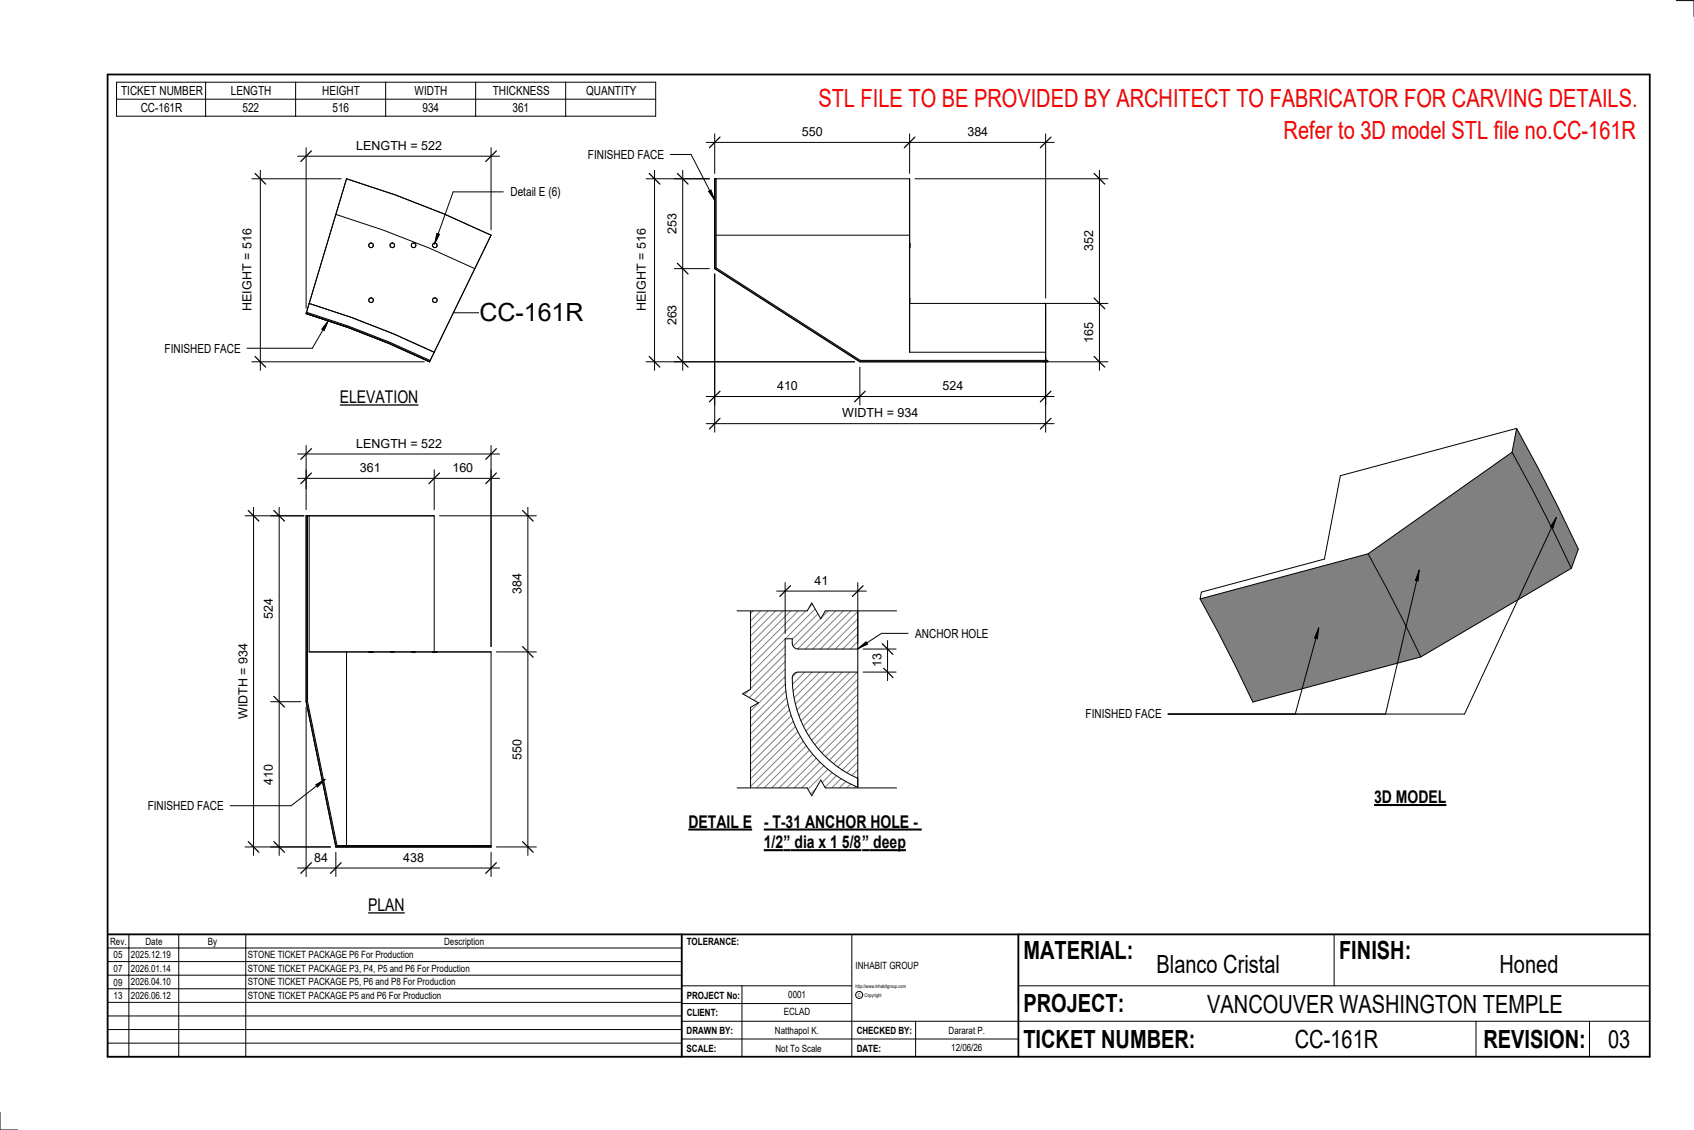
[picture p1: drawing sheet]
<svg xmlns="http://www.w3.org/2000/svg" width="914mm" height="610mm" viewBox="0 0 914 610" stroke-linecap="round" stroke-linejoin="round" font-family="sans-serif">
<g fill="#808080">
<path d="M738 299l78-55 11 20 21 43-81 47-19-37z"/>
<path d="M819 231l11 21 22 44-4 11-21-43-11-20z"/>
<path d="M648 323l90-24 10 18 19 37-91 25-19-38z"/>
</g>
<path d="M819 231l11 21 22 44-4 11M819 231l-3 13M819 231l-95 26-9 45-66 17-1 4M816 244l-78 55M816 244l11 20 21 43M738 299l10 18 19 37M738 299l-90 24M848 307l-81 47M648 323l9 18 19 38 91-25" fill="none" stroke="#000" stroke-width=".54"/>
<path d="M386 96h1v49l77 49h102v1h-102l-78-50z" fill="#7c7c7c"/>
<g fill="none" stroke="#000" stroke-width=".54">
<path d="M386 96v31M386 96v49M386 96h105M387 96v49l77 49h102v1h-102M491 96v31h-104M491 96v94M386 116v29M491 131v3M386 145l78 50M491 161v2M564 164h-73v26M564 164v26"/>
<path d="M564 164v30v-4M491 190h73"/>
</g>
<path d="M165 168l23 8 22 9 22 9v1l-22-10-22-8-23-8z" fill="#7c7c7c"/>
<g fill="none" stroke="#000" stroke-width=".54">
<path d="M165 169l23 8 22 8 22 10M165 169l16-53 26 8 25 10 24 11-24 50M165 169l22-73 27 9 26 10 25 12-31 63M165 168l23 8 22 9 22 9v1M167 164l23 7 22 9 22 10M234 190l-2 5"/>
<circle cx="200" cy="132" r="1.2"/>
<circle cx="212" cy="132" r="1.2"/>
<circle cx="223" cy="132" r="1.2"/>
<circle cx="235" cy="132" r="1.2"/>
<circle cx="200" cy="162" r="1.2"/>
<circle cx="235" cy="162" r="1.2"/>
</g>
<path d="M165 278h1v100l16 78h83v1h-84l-16-78z" fill="#7c7c7c"/>
<g fill="none" stroke="#000" stroke-width=".54">
<path d="M165 278h69M165 278v101M165 278h2M166 278v100l16 78h83M167 278h67M167 278v74M234 278v74M167 352h44M167 352h20M187 352h78M187 352v104M199 352h1z"/>
<path d="M200 352h2zM211 352h1zM212 352h1zM213 352h52M222 352h1zM223 352h1zM234 352h.1M234 352h1M235 352h1zM265 352v105M165 379l16 78M181 457h75"/>
<path d="M181 457h84M187 457h78"/>
</g>
<path d="M401 324v106h62v-5a64 64 0 0 1-39-59v-21h4v4l2 1h33v-26zM429 364h-1a58 58 0 0 0 35 56v-57h-32z" fill="#fff"/>
<g fill="none" stroke="#808080" stroke-width=".54">
<path d="M404 324l-3 3M408 324l-7 7M412 324l-11 11M416 324l-15 15M420 324l-19 19M424 324l-23 23M428 324l-27 27M432 324l-31 32M436 324l-35 36M440 324l-39 40M444 324l-43 44M448 324l-20 21"/>
<path d="M452 324l-24 25M456 324l-25 26M460 324l-25 26M463 326l-24 24M463 330l-20 20M463 334l-16 16M463 338l-12 12M424 349l-23 23M424 353l-23 23M424 357l-23 23M463 342l-8 8M463 346l-4 4"/>
<path d="M424 361l-23 23M424 365l-23 23M424 369l-23 23M424 373l-23 23M425 376l-24 24M425 380l-24 24M430 363l-2 2M434 363l-6 6M438 363l-10 10M442 363l-13 13M447 363l-18 17M451 363l-21 20"/>
<path d="M455 363l-24 23M459 363l-27 26M463 363l-29 29M463 366l-28 28M463 370l-26 27M463 374l-25 25M463 379l-23 23M426 383l-25 25M427 386l-26 26M428 389l-27 27M429 392l-28 28M431 395l-30 29"/>
<path d="M432 397l-31 32M434 400l-30 30M463 383l-21 21M463 387l-19 19M463 391l-17 17M463 395l-15 15M463 399l-13 13M435 402l-27 28M437 405l-25 25M439 407l-23 23M441 409l-21 21M443 411l-19 19"/>
<path d="M445 413l-17 17M447 415l-15 15M449 417l-13 13M452 418l-12 12M463 403l-11 11M463 407l-8 8M463 411l-6 6M463 415l-3 3M463 419v1M454 420l-10 10M457 422l-9 8M459 423l-6 7"/>
<path d="M462 424l-5 6M463 427l-2 3"/>
</g>
<path d="M364 96h19M369 92v108M364 145h19M364 195h97M401 324h62v106h-62zM463 350h-33l-2-1v-4h-4a122 122 0 0 0 2 36 63 63 0 0 0 37 44M463 363h-32h-2l-1 1a58 58 0 0 0 35 56" fill="none" stroke="#000" stroke-width=".54"/>
<path d="M366 94l5 5M366 142l5 6M366 192l5 6" fill="none" stroke="#000" stroke-width=".67"/>
<g fill="#fff">
<path d="M359 165h8v11h-8z"/>
<path d="M359 115h8v11h-8z"/>
</g>
<path d="M349 96h34M353 92v108M349 195h112" fill="none" stroke="#000" stroke-width=".54"/>
<path d="M350 94l6 5M350 192l6 6" fill="none" stroke="#000" stroke-width=".67"/>
<path d="M342 124h8v44h-8z" fill="#fff"/>
<path d="M494 96h104M593 92v108M563 164h35M563 195h35" fill="none" stroke="#000" stroke-width=".54"/>
<path d="M591 94l5 5M591 161l5 6M591 192l5 6" fill="none" stroke="#000" stroke-width=".67"/>
<g fill="#fff">
<path d="M584 174h8v11h-8z"/>
<path d="M584 125h8v11h-8z"/>
</g>
<path d="M381 77h188M386 72v22M491 72v22M564 72v89" fill="none" stroke="#000" stroke-width=".54"/>
<path d="M389 74l-6 6M494 74l-6 6M567 74l-5 6" fill="none" stroke="#000" stroke-width=".67"/>
<g fill="#fff">
<path d="M522 67h11v8h-11z"/>
<path d="M433 67h11v8h-11z"/>
</g>
<path d="M386 148v70M464 198v20M564 193v25M381 214h188" fill="none" stroke="#000" stroke-width=".54"/>
<path d="M389 211l-6 6M467 211l-6 6M567 211l-5 6" fill="none" stroke="#000" stroke-width=".67"/>
<g fill="#fff">
<path d="M509 204h11v8h-11z"/>
<path d="M419 204h11v8h-11z"/>
</g>
<path d="M386 148v85M564 193v40M381 229h188" fill="none" stroke="#000" stroke-width=".54"/>
<path d="M389 226l-6 5M567 226l-5 5" fill="none" stroke="#000" stroke-width=".67"/>
<path d="M455 219h41v8h-41z" fill="#fff"/>
<path d="M165 80v86M265 80v44M161 84h109" fill="none" stroke="#000" stroke-width=".54"/>
<path d="M168 81l-6 6M268 81l-6 6" fill="none" stroke="#000" stroke-width=".67"/>
<path d="M192 75h46v7h-46z" fill="#fff"/>
<path d="M136 96h48M141 92v108M136 195h93" fill="none" stroke="#000" stroke-width=".54"/>
<path d="M138 94l5 5M138 192l5 6" fill="none" stroke="#000" stroke-width=".67"/>
<path d="M130 124h7v44h-7z" fill="#fff"/>
<path d="M236 126h1l-2 6z" fill="#000"/>
<path d="M272 104h-27l-10 28M236 126h1l-2 6z" fill="none" stroke="#000" stroke-width=".54"/>
<path d="M276 100h26v7h-26z" fill="#fff"/>
<path d="M245 169h14" fill="none" stroke="#000" stroke-width=".54"/>
<path d="M259 161h56v15h-56z" fill="#fff"/>
<path d="M165 381v92M181 460v13M265 460v13M161 468h109" fill="none" stroke="#000" stroke-width=".54"/>
<path d="M168 465l-6 6M184 465l-6 6M268 465l-6 6" fill="none" stroke="#000" stroke-width=".67"/>
<g fill="#fff">
<path d="M218 459h11v7h-11z"/>
<path d="M170 459h7v7h-7z"/>
</g>
<path d="M161 258h109M165 253v22M234 253v22M265 253v96" fill="none" stroke="#000" stroke-width=".54"/>
<path d="M168 255l-6 6M237 255l-5 6M268 255l-6 6" fill="none" stroke="#000" stroke-width=".67"/>
<g fill="#fff">
<path d="M244 249h11v7h-11z"/>
<path d="M194 249h11v7h-11z"/>
</g>
<path d="M161 245h109M165 240v24M265 240v109" fill="none" stroke="#000" stroke-width=".54"/>
<path d="M168 242l-6 6M268 242l-6 6" fill="none" stroke="#000" stroke-width=".67"/>
<path d="M192 236h46v7h-46z" fill="#fff"/>
<path d="M237 278h53M285 274v187M268 352h22M268 457h22" fill="none" stroke="#000" stroke-width=".54"/>
<path d="M282 275l6 6M282 349l6 6M282 454l6 6" fill="none" stroke="#000" stroke-width=".67"/>
<g fill="#fff">
<path d="M276 309h7v11h-7z"/>
<path d="M276 399h7v11h-7z"/>
</g>
<path d="M146 278h18M151 274v187M146 379h16M146 457h32" fill="none" stroke="#000" stroke-width=".54"/>
<path d="M148 275l6 6M148 376l6 5M148 454l6 6" fill="none" stroke="#000" stroke-width=".67"/>
<g fill="#fff">
<path d="M141 323h8v11h-8z"/>
<path d="M141 412h8v11h-8z"/>
</g>
<path d="M132 278h32M137 274v187M132 457h46" fill="none" stroke="#000" stroke-width=".54"/>
<path d="M134 275l6 6M134 454l6 6" fill="none" stroke="#000" stroke-width=".67"/>
<g fill="#fff">
<path d="M127 347h8v41h-8z"/>
<path d="M372 438h34v11h-34z"/>
</g>
<path d="M372 448h34" fill="none" stroke="#000" stroke-width="1.1" stroke-linecap="butt"/>
<g fill="#fff">
<path d="M412 438h86v11h-86z"/>
<path d="M412 449h11v11h-11z"/>
<path d="M423 449h4v11h-4z"/>
<path d="M427 449h38v11h-38z"/>
<path d="M465 449h4v11h-4z"/>
<path d="M469 449h20v11h-20z"/>
</g>
<path d="M412 448h86M412 459h53M465 459h24" fill="none" stroke="#000" stroke-width="1.1" stroke-linecap="butt"/>
<path d="M399 324h6v48l-4 2 8 5-4 3v48h-6z" fill="#fff"/>
<path d="M405 324v48l-4 2 8 5-4 3v48M463 350l4-4 1 1zM490 342h-14l-13 8" fill="none" stroke="#000" stroke-width=".54"/>
<path d="M463 350l4-4 1 1z" fill="#000"/>
<g fill="#fff">
<path d="M494 338h39v8h-39z"/>
<path d="M398 323h86v7h-39l-2 4-5-9-2 5h-38z"/>
</g>
<path d="M398 330h38l2-5 5 9 2-4h39" fill="none" stroke="#000" stroke-width=".54"/>
<path d="M398 425h38l2 4 5-8 2 4h39v7h-86z" fill="#fff"/>
<path d="M466 350h18M479 346v21M466 363h18M398 425h38l2 4 5-8 2 4h39" fill="none" stroke="#000" stroke-width=".54"/>
<path d="M476 360l6 5M476 347l6 6" fill="none" stroke="#000" stroke-width=".67"/>
<path d="M470 353h7v7h-7z" fill="#fff"/>
<path d="M419 319h49M424 314v28M463 314v33" fill="none" stroke="#000" stroke-width=".54"/>
<path d="M427 316l-6 6M466 316l-6 6" fill="none" stroke="#000" stroke-width=".67"/>
<path d="M440 309h7v8h-7z" fill="#fff"/>
<g fill="none" stroke="#000" stroke-width=".54">
<path d="M905 0h9v9M460 504v66M720 504v28M891 504h-341v37M368 532h92M401 532v38M550 532h341M368 551h523M368 541h92M494 551v19M797 551v19M858 551v19"/>
<path d="M368 561h182M0 600v10h10"/>
<circle cx="464" cy="537" r="1.9"/>
</g>
<path d="M58 40h833v530h-833zM58 504h833M368 504v66M550 504v66" fill="none" stroke="#000" stroke-width=".96"/>
<g fill="#fff">
<path d="M652 534h192v15h-192z"/>
<path d="M513 562h17v6h-17z"/>
<path d="M425 533h10v6h-10z"/>
<path d="M423 543h15v6h-15z"/>
<path d="M418 553h24v6h-24z"/>
<path d="M624 513h68v15h-68z"/>
<path d="M809 513h33v15h-33z"/>
<path d="M512 553h20v6h-20z"/>
<path d="M699 553h45v15h-45z"/>
<path d="M442 45h443v16h-443z"/>
<path d="M868 553h12v15h-12z"/>
<path d="M61 512h5v6h-5z"/>
<path d="M61 520h5v6h-5z"/>
<path d="M61 527h5v6h-5z"/>
<path d="M61 534h5v6h-5z"/>
<path d="M693 63h192v15h-192z"/>
<path d="M183 209h43v11h-43z"/>
</g>
<path d="M183 218h43" fill="none" stroke="#000" stroke-width=".69" stroke-linecap="butt"/>
<path d="M199 483h20v11h-20z" fill="#fff"/>
<path d="M199 492h19" fill="none" stroke="#000" stroke-width=".69" stroke-linecap="butt"/>
<path d="M742 424h39v12h-39z" fill="#fff"/>
<path d="M742 434h39" fill="none" stroke="#000" stroke-width="1.1" stroke-linecap="butt"/>
<g fill="none" stroke="#000" stroke-width=".54">
<path d="M63 44h291v19h-291zM63 54h291M111 44v19M160 44v19M208 44v19M257 44v19M305 44v19M362 83h11l13 25M382 103h2l2 5zM58 504h310v66h-310zM58 519h310M58 511h310"/>
<path d="M70 504v66M96 504v66M133 504v66M58 533h310M58 526h310M58 555h310M58 548h310M58 541h310M58 563h310"/>
</g>
<path d="M382 103h2l2 5z" fill="#000"/>
<path d="M317 80h41v7h-41z" fill="#fff"/>
<path d="M177 173l-2 5h-1z" fill="#000"/>
<path d="M177 173l-2 5h-1zM177 173l-8 15h-36" fill="none" stroke="#000" stroke-width=".54"/>
<path d="M89 184h40v8h-40z" fill="#fff"/>
<path d="M170 423l5-3-4 5z" fill="#000"/>
<path d="M170 423l5-3-4 5zM175 420l-18 15h-33" fill="none" stroke="#000" stroke-width=".54"/>
<path d="M80 431h40v8h-40z" fill="#fff"/>
<path d="M840 279l-2 6-1-1zM840 279l-49 106h-161M766 308l-1 5h-1zM766 308l-18 77M712 339l-1 6-1-1zM712 339l-13 46" fill="none" stroke="#000" stroke-width=".54"/>
<path d="M840 279l-2 6-1-1zM766 308l-1 5h-1zM712 339l-1 6-1-1z" fill="#000"/>
<path d="M586 382h41v7h-41z" fill="#fff"/>
<g font-size="13.5" fill="#f00">
<text x="442" y="58">STL FILE TO BE PROVIDED BY ARCHITECT TO FABRICATOR FOR CARVING DETAILS.</text>
<text x="693" y="75">Refer to 3D model STL file no.CC-161R</text>
</g>
<g font-size="13.5">
<text x="259" y="173">CC-161R</text>
<text x="552" y="517">MATERIAL:</text>
<text x="723" y="517">FINISH:</text>
<text x="624" y="525">Blanco Cristal</text>
<text x="809" y="525">Honed</text>
<text x="552" y="546">PROJECT:</text>
<text x="652" y="546">VANCOUVER WASHINGTON TEMPLE</text>
<text x="552" y="565">TICKET NUMBER:</text>
<text x="699" y="565">CC-161R</text>
<text x="801" y="565">REVISION:</text>
<text x="868" y="565">03</text>
</g>
<g font-size="9.4">
<text x="183" y="217">ELEVATION</text>
<text x="742" y="433">3D MODEL</text>
<text x="372" y="446">DETAIL E</text>
<text x="412" y="446">- T-31 ANCHOR HOLE -</text>
<text x="412" y="458">1/2</text>
<text x="423" y="458">”</text>
<text x="429" y="458">dia x 1 5/8</text>
<text x="465" y="458">”</text>
<text x="471" y="458">deep</text>
<text x="199" y="491">PLAN</text>
</g>
<g font-size="6.7">
<text x="65" y="51">TICKET NUMBER</text>
<text x="125" y="51">LENGTH</text>
<text x="174" y="51">HEIGHT</text>
<text x="224" y="51">WIDTH</text>
<text x="266" y="51">THICKNESS</text>
<text x="316" y="51">QUANTITY</text>
<text x="76" y="60">CC-161R</text>
<text x="131" y="60">522</text>
<text x="179" y="60">516</text>
<text x="228" y="60">934</text>
<text x="277" y="60">361</text>
<text x="433" y="73">550</text>
<text x="522" y="73">384</text>
<text x="192" y="81">LENGTH = 522</text>
<text x="317" y="86">FINISHED FACE</text>
<text x="276" y="106">Detail E (6)</text>
<text x="365" y="126" transform="rotate(-90 365 126)">253</text>
<text x="590" y="136" transform="rotate(-90 590 136)">352</text>
<text x="136" y="168" transform="rotate(-90 136 168)">HEIGHT = 516</text>
<text x="349" y="168" transform="rotate(-90 349 168)">HEIGHT = 516</text>
<text x="365" y="176" transform="rotate(-90 365 176)">263</text>
<text x="590" y="185" transform="rotate(-90 590 185)">165</text>
<text x="89" y="190">FINISHED FACE</text>
<text x="419" y="211">410</text>
<text x="509" y="211">524</text>
<text x="455" y="225">WIDTH = 934</text>
<text x="192" y="242">LENGTH = 522</text>
<text x="194" y="255">361</text>
<text x="244" y="255">160</text>
<text x="440" y="316">41</text>
<text x="282" y="320" transform="rotate(-90 282 320)">384</text>
<text x="147" y="334" transform="rotate(-90 147 334)">524</text>
<text x="494" y="344">ANCHOR HOLE</text>
<text x="476" y="360" transform="rotate(-90 476 360)">13</text>
<text x="134" y="388" transform="rotate(-90 134 388)">WIDTH = 934</text>
<text x="586" y="388">FINISHED FACE</text>
<text x="282" y="410" transform="rotate(-90 282 410)">550</text>
<text x="147" y="423" transform="rotate(-90 147 423)">410</text>
<text x="80" y="437">FINISHED FACE</text>
<text x="170" y="465">84</text>
<text x="218" y="465">438</text>
</g>
<g font-size="5.4">
<text x="59" y="510">Rev.</text>
<text x="79" y="510">Date</text>
<text x="112" y="510">By</text>
<text x="240" y="510">Description</text>
<text x="371" y="510">TOLERANCE:</text>
<text x="61" y="517">05</text>
<text x="71" y="517">2025.12.19</text>
<text x="134" y="517">STONE TICKET PACKAGE P6 For Production</text>
<text x="61" y="525">07</text>
<text x="71" y="524">2026.01.14</text>
<text x="134" y="524">STONE TICKET PACKAGE P3, P4, P5 and P6 For Production</text>
<text x="462" y="523">INHABIT GROUP</text>
<text x="61" y="532">09</text>
<text x="71" y="532">2026.04.10</text>
<text x="134" y="532">STONE TICKET PACKAGE P5, P6 and P8 For Production</text>
<text x="61" y="539">13</text>
<text x="71" y="539">2026.06.12</text>
<text x="134" y="539">STONE TICKET PACKAGE P5 and P6 For Production</text>
<text x="371" y="539">PROJECT No:</text>
<text x="425" y="538">0001</text>
<text x="371" y="548">CLIENT:</text>
<text x="423" y="548">ECLAD</text>
<text x="371" y="558">DRAWN BY:</text>
<text x="418" y="558">Natthapol K.</text>
<text x="462" y="558">CHECKED BY:</text>
<text x="512" y="558">Dararat P.</text>
<text x="371" y="567">SCALE:</text>
<text x="419" y="567">Not To Scale</text>
<text x="462" y="567">DATE:</text>
<text x="513" y="567">12/06/26</text>
</g>
<g font-size="2.7">
<text x="462" y="533">http://www.inhabitgroup.com</text>
<text x="463" y="538">C</text>
<text x="467" y="538">Copyright</text>
</g>
</svg>
